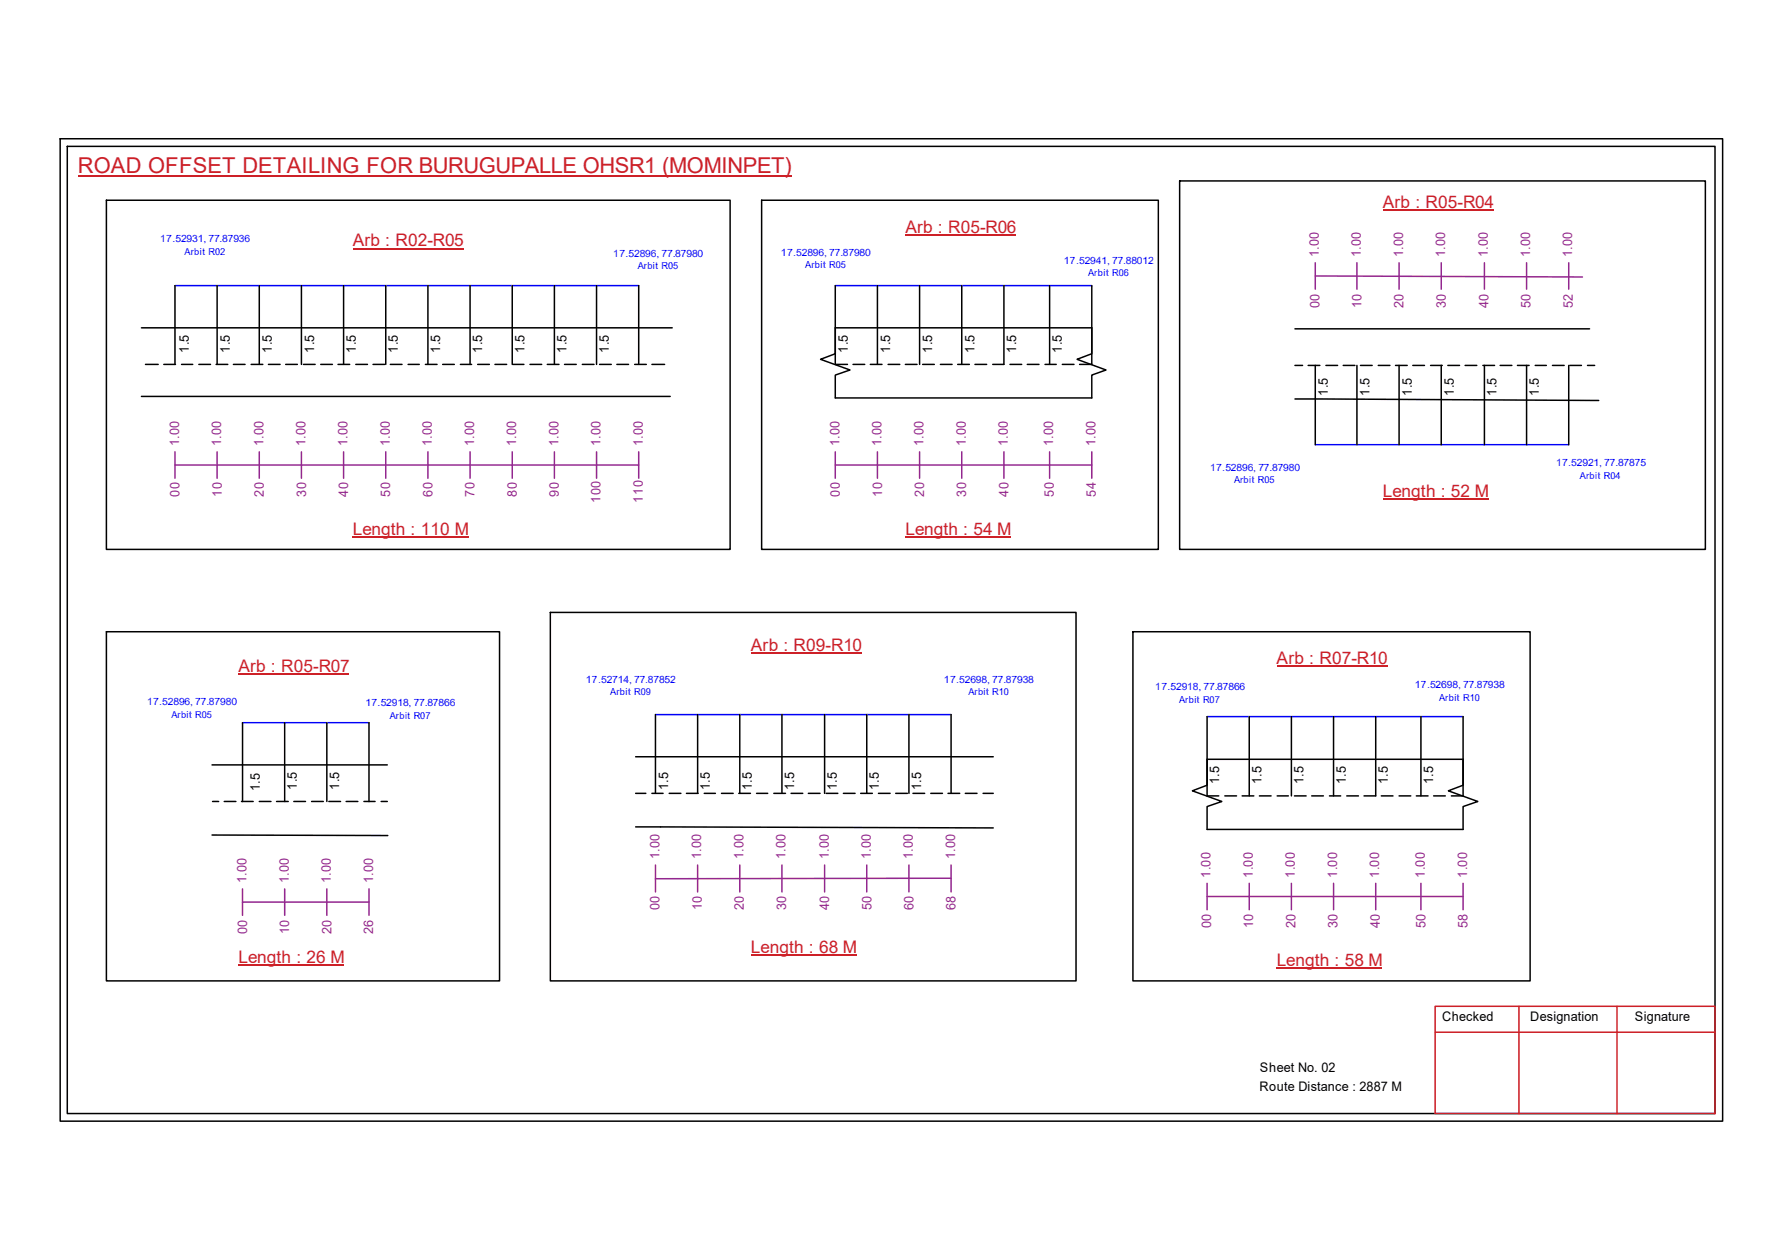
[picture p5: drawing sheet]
<svg xmlns="http://www.w3.org/2000/svg" width="297mm" height="210mm" viewBox="0 0 297 210" stroke-linecap="round" stroke-linejoin="round" font-family="sans-serif">
<g fill="none" stroke="#000" stroke-width=".25">
<path d="M10 23.1h277.1v163.7h-277.1zM11.2 24.4h274.7v161.1h-274.7zM17.7 33.4h104v58.1h-104zM127 33.4h66.1v58.1h-66.1zM196.6 30.1h87.7v61.4h-87.7zM23.6 54.6h88.5M29.2 47.6v13.1M36.2 47.6v13.1M43.2 47.6v13.1M50.2 47.6v13.1M57.3 47.6v13.1M64.3 47.6v13.1"/>
<path d="M71.3 47.6v13.1M78.4 47.6v13.1M85.4 47.6v13.1M92.4 47.6v13.1M99.4 47.6v13.1M106.5 47.6v13.1M139.2 54.6h42.8v4.3l-2.5 1 4.9 1.7-2.4 .9v3.8h-42.8v-3.8l2.5-.9-4.9-1.7 2.4-1zM139.2 47.6v13.1h2.1M146.3 47.6v13.1M153.3 47.6v13.1M160.3 47.6v13.1M167.3 47.6v13.1h-1.8"/>
<path d="M175 47.6v13.1M182 47.6v13.1h-2M215.9 54.8h49.1M23.6 66h88.1M24.3 60.7h2.1M27.3 60.7h1.9M30.3 60.7h1.8M33.1 60.7h2M36 60.7h2M38.9 60.7h1.9M41.9 60.7h1.9M44.7 60.7h2"/>
<path d="M47.6 60.7h2M50.6 60.7h1.9M53.5 60.7h1.9M56.3 60.7h2M59.3 60.7h2M62.2 60.7h1.9M65.1 60.7h1.9M68 60.7h1.9M70.9 60.7h2M73.8 60.7h1.9M76.7 60.7h1.9M79.6 60.7h2"/>
<path d="M82.5 60.7h2M85.5 60.7h1.8M88.3 60.7h2M91.2 60.7h2M94.1 60.7h2M97.1 60.7h1.9M99.9 60.7h2M102.8 60.7h2M105.8 60.7h1.9M108.7 60.7h2.1M142.2 60.7h1.9M145.1 60.7h1.9"/>
<path d="M148 60.7h2M150.9 60.7h2M153.8 60.7h1.9M156.8 60.7h1.9M159.6 60.7h2M162.5 60.7h2M168.4 60.7h1.9M171.2 60.7h2M174.2 60.7h1.9M177.1 60.7h1.9M215.9 66.5l50.6 .2M215.9 60.9h1.2"/>
<path d="M218.1 60.9h1.9M219.2 60.9v13.2M221 60.9h2M223.9 60.9h1.9M226.2 60.9v13.2M226.8 60.9h1.9M229.7 60.9h2M232.6 60.9h2M233.2 60.9v13.2M235.5 60.9h1.9M238.5 60.9h1.9M240.2 60.9v13.2"/>
<path d="M241.3 60.9h2M244.2 60.9h2M247.2 60.9h1.9M247.4 60.9v13.2M250.1 60.9h1.9M252.9 60.9h2M254.5 60.9v13.2M255.9 60.9h1.9M258.8 60.9h1.9M261.5 60.9v13.2M261.7 60.9h1.9M264.6 60.9h1.2"/>
<path d="M17.7 105.2h65.6v58.2h-65.6zM91.7 102h87.7v61.4h-87.7zM109.3 119v13.2M116.3 119v13.2M123.3 119v13.2M130.3 119v13.2M137.5 119v13.2M144.5 119v13.2M151.5 119v13.2M158.5 119v13.2M188.8 105.2h66.3v58.2h-66.3zM201.2 119.4v13.2h2"/>
<path d="M208.2 119.4v13.2M215.3 119.4v13.2M222.3 119.4v13.2M229.3 119.4v13.2h-1.9M236.9 119.4v13.2M243.9 119.4v13.2h-2M35.3 127.4h29.3M35.3 139.1l29.3 .1M35.4 133.5h1M37.4 133.5h1.9M40.3 133.5h1.9M40.4 120.4v13.1"/>
<path d="M43.2 133.5h2M46.1 133.5h1.9M47.5 120.4v13.1M49 133.5h1.9M51.9 133.5h2M54.5 120.4v13.1M54.8 133.5h2M57.7 133.5h1.9M60.7 133.5h1.8M61.5 120.4v13.1M63.5 133.5h1.1M106 137.8l59.6 .1"/>
<path d="M106 132.2h1.7M106 126.1h59.6M108.7 132.2h1.8M111.5 132.2h2M114.4 132.2h2M117.4 132.2h1.8M120.3 132.2h1.9M123.1 132.2h2M126.1 132.2h1.9M129 132.2h1.9M131.9 132.2h1.9M134.7 132.2h2"/>
<path d="M137.7 132.2h2M140.6 132.2h1.9M143.5 132.2h1.9M146.4 132.2h2M149.3 132.2h2M152.2 132.2h1.9M155.1 132.2h2M158 132.2h2M160.9 132.2h2M163.9 132.2h1.7M201.2 126.5h42.7v4.3l-2.5 .9 4.9 1.8-2.4 .9v3.8h-42.7v-3.8l2.5-.9-4.9-1.8 2.4-.9zM204.2 132.6h1.9"/>
<path d="M207 132.6h2M209.9 132.6h2M212.9 132.6h1.9M215.8 132.6h1.9M218.6 132.6h2M221.6 132.6h1.9M224.5 132.6h1.9M230.2 132.6h2M233.2 132.6h2M236.1 132.6h1.9M239 132.6h1.9"/>
</g>
<path d="M239.2 167.6h46.7v17.9h-46.7zM239.2 172h46.7M253.2 167.6v17.9M269.5 167.6v17.9" fill="none" stroke="#cc1f26" stroke-width=".25"/>
<path d="M13 29.3h118.9" fill="none" stroke="#cd2027" stroke-width=".25"/>
<path d="M29.2 47.6h77.3M139.2 47.6h42.8M219.2 74.1h42.3M109.3 119h49.2M201.2 119.4h42.7M40.4 120.4h21.1" fill="none" stroke="#00f" stroke-width=".25"/>
<g fill="none" stroke="#93278f" stroke-width=".25">
<path d="M219.2 46l44.6 .1M219.2 43.8v4.4M226.2 43.8v4.4M233.2 43.8v4.4M240.2 43.8v4.4M247.4 43.8v4.4M254.5 43.8v4.4M261.5 43.8v4.4M29.2 77.5h77.3M29.2 75.3v4.4M36.2 75.3v4.4M43.2 75.3v4.4"/>
<path d="M50.2 75.3v4.4M57.3 75.3v4.4M64.3 75.3v4.4M71.3 75.3v4.4M78.4 75.3v4.4M85.4 75.3v4.4M92.4 75.3v4.4M99.4 75.3v4.4M106.5 75.3v4.4M139.2 77.5h42.8M139.2 75.3v4.4M146.3 75.3v4.4"/>
<path d="M153.3 75.3v4.4M160.3 75.3v4.4M167.3 75.3v4.4M175 75.3v4.4M182 75.3v4.4M40.4 150.3h21.1M40.4 148.1v4.4M47.5 148.1v4.4M54.5 148.1v4.4M61.5 148.1v4.4M109.3 144.1v4.5M116.3 144.1v4.5"/>
<path d="M123.3 144.1v4.5M130.3 144.1v4.5M137.5 144.1v4.5M144.5 144.1v4.5M151.5 144.1v4.5M158.5 146.3l-49.2 .1M158.5 144.1v4.5M201.2 149.4h42.7M201.2 147.2v4.4M208.2 147.2v4.4M215.3 147.2v4.4M222.3 147.2v4.4"/>
<path d="M229.3 147.2v4.4M236.9 147.2v4.4M243.9 147.2v4.4"/>
</g>
<path d="M150.9 39.1h18.5M230.5 35.1h18.5M58.8 41.4h18.5M58.8 89.4h19.4M150.9 89.4h17.6M230.5 83.1h17.6M39.7 112.3h18.5M125.2 108.8h18.4M212.8 110.9h18.5M125.2 159.1h17.6M39.7 160.8h17.7M212.8 161.3h17.6" fill="none" stroke="#cd2027" stroke-width=".17"/>
<text font-size="3.6" fill="#cd2027" x="13" y="28.9">ROAD OFFSET DETAILING FOR BURUGUPALLE OHSR1 (MOMINPET)</text>
<g font-size="2.9" fill="#cd2027">
<text x="230.5" y="34.7">Arb : R05-R04</text>
<text x="58.8" y="41.1">Arb : R02-R05</text>
<text x="150.9" y="38.8">Arb : R05-R06</text>
<text x="230.5" y="82.8">Length : 52 M</text>
<text x="58.8" y="89.1">Length : 110 M</text>
<text x="150.9" y="89.1">Length : 54 M</text>
<text x="39.7" y="111.9">Arb : R05-R07</text>
<text x="125.2" y="108.5">Arb : R09-R10</text>
<text x="212.8" y="110.6">Arb : R07-R10</text>
<text x="39.7" y="160.4">Length : 26 M</text>
<text x="125.2" y="158.8">Length : 68 M</text>
<text x="212.8" y="161">Length : 58 M</text>
</g>
<g font-size="2.2" fill="#93278f">
<text x="219.8" y="42.8" transform="rotate(-90 219.8 42.8)">1.00</text>
<text x="226.9" y="42.8" transform="rotate(-90 226.9 42.8)">1.00</text>
<text x="233.9" y="42.8" transform="rotate(-90 233.9 42.8)">1.00</text>
<text x="240.9" y="42.8" transform="rotate(-90 240.9 42.8)">1.00</text>
<text x="248" y="42.8" transform="rotate(-90 248 42.8)">1.00</text>
<text x="255.1" y="42.8" transform="rotate(-90 255.1 42.8)">1.00</text>
<text x="262.1" y="42.8" transform="rotate(-90 262.1 42.8)">1.00</text>
<text x="219.9" y="51.3" transform="rotate(-90 219.9 51.3)">00</text>
<text x="226.9" y="51.3" transform="rotate(-90 226.9 51.3)">10</text>
<text x="234" y="51.3" transform="rotate(-90 234 51.3)">20</text>
<text x="241" y="51.3" transform="rotate(-90 241 51.3)">30</text>
<text x="248.1" y="51.3" transform="rotate(-90 248.1 51.3)">40</text>
<text x="255.1" y="51.3" transform="rotate(-90 255.1 51.3)">50</text>
<text x="262.2" y="51.3" transform="rotate(-90 262.2 51.3)">52</text>
<text x="29.8" y="74.3" transform="rotate(-90 29.8 74.3)">1.00</text>
<text x="36.9" y="74.3" transform="rotate(-90 36.9 74.3)">1.00</text>
<text x="43.9" y="74.3" transform="rotate(-90 43.9 74.3)">1.00</text>
<text x="50.9" y="74.3" transform="rotate(-90 50.9 74.3)">1.00</text>
<text x="58" y="74.3" transform="rotate(-90 58 74.3)">1.00</text>
<text x="65" y="74.3" transform="rotate(-90 65 74.3)">1.00</text>
<text x="72" y="74.3" transform="rotate(-90 72 74.3)">1.00</text>
<text x="79" y="74.3" transform="rotate(-90 79 74.3)">1.00</text>
<text x="86.1" y="74.3" transform="rotate(-90 86.1 74.3)">1.00</text>
<text x="93.1" y="74.3" transform="rotate(-90 93.1 74.3)">1.00</text>
<text x="100.1" y="74.3" transform="rotate(-90 100.1 74.3)">1.00</text>
<text x="107.1" y="74.3" transform="rotate(-90 107.1 74.3)">1.00</text>
<text x="139.9" y="74.3" transform="rotate(-90 139.9 74.3)">1.00</text>
<text x="146.9" y="74.3" transform="rotate(-90 146.9 74.3)">1.00</text>
<text x="154" y="74.3" transform="rotate(-90 154 74.3)">1.00</text>
<text x="161" y="74.3" transform="rotate(-90 161 74.3)">1.00</text>
<text x="168" y="74.3" transform="rotate(-90 168 74.3)">1.00</text>
<text x="175.6" y="74.3" transform="rotate(-90 175.6 74.3)">1.00</text>
<text x="182.6" y="74.3" transform="rotate(-90 182.6 74.3)">1.00</text>
<text x="29.9" y="82.7" transform="rotate(-90 29.9 82.7)">00</text>
<text x="37" y="82.7" transform="rotate(-90 37 82.7)">10</text>
<text x="44" y="82.7" transform="rotate(-90 44 82.7)">20</text>
<text x="51" y="82.7" transform="rotate(-90 51 82.7)">30</text>
<text x="58" y="82.7" transform="rotate(-90 58 82.7)">40</text>
<text x="65.1" y="82.7" transform="rotate(-90 65.1 82.7)">50</text>
<text x="72.1" y="82.7" transform="rotate(-90 72.1 82.7)">60</text>
<text x="79.1" y="82.7" transform="rotate(-90 79.1 82.7)">70</text>
<text x="86.1" y="82.7" transform="rotate(-90 86.1 82.7)">80</text>
<text x="93.2" y="82.7" transform="rotate(-90 93.2 82.7)">90</text>
<text x="100.1" y="83.7" transform="rotate(-90 100.1 83.7)">100</text>
<text x="107.1" y="83.7" transform="rotate(-90 107.1 83.7)">110</text>
<text x="140" y="82.7" transform="rotate(-90 140 82.7)">00</text>
<text x="147" y="82.7" transform="rotate(-90 147 82.7)">10</text>
<text x="154" y="82.7" transform="rotate(-90 154 82.7)">20</text>
<text x="161.1" y="82.7" transform="rotate(-90 161.1 82.7)">30</text>
<text x="168.1" y="82.7" transform="rotate(-90 168.1 82.7)">40</text>
<text x="175.6" y="82.7" transform="rotate(-90 175.6 82.7)">50</text>
<text x="182.7" y="82.7" transform="rotate(-90 182.7 82.7)">54</text>
<text x="109.9" y="143.2" transform="rotate(-90 109.9 143.2)">1.00</text>
<text x="116.9" y="143.2" transform="rotate(-90 116.9 143.2)">1.00</text>
<text x="123.9" y="143.2" transform="rotate(-90 123.9 143.2)">1.00</text>
<text x="130.9" y="143.2" transform="rotate(-90 130.9 143.2)">1.00</text>
<text x="138.1" y="143.2" transform="rotate(-90 138.1 143.2)">1.00</text>
<text x="145.2" y="143.2" transform="rotate(-90 145.2 143.2)">1.00</text>
<text x="152.2" y="143.2" transform="rotate(-90 152.2 143.2)">1.00</text>
<text x="159.2" y="143.2" transform="rotate(-90 159.2 143.2)">1.00</text>
<text x="41.1" y="147.2" transform="rotate(-90 41.1 147.2)">1.00</text>
<text x="48.1" y="147.2" transform="rotate(-90 48.1 147.2)">1.00</text>
<text x="55.2" y="147.2" transform="rotate(-90 55.2 147.2)">1.00</text>
<text x="62.2" y="147.2" transform="rotate(-90 62.2 147.2)">1.00</text>
<text x="201.8" y="146.2" transform="rotate(-90 201.8 146.2)">1.00</text>
<text x="208.8" y="146.2" transform="rotate(-90 208.8 146.2)">1.00</text>
<text x="215.9" y="146.2" transform="rotate(-90 215.9 146.2)">1.00</text>
<text x="222.9" y="146.2" transform="rotate(-90 222.9 146.2)">1.00</text>
<text x="229.9" y="146.2" transform="rotate(-90 229.9 146.2)">1.00</text>
<text x="237.5" y="146.2" transform="rotate(-90 237.5 146.2)">1.00</text>
<text x="244.6" y="146.2" transform="rotate(-90 244.6 146.2)">1.00</text>
<text x="41.2" y="155.6" transform="rotate(-90 41.2 155.6)">00</text>
<text x="48.2" y="155.6" transform="rotate(-90 48.2 155.6)">10</text>
<text x="55.2" y="155.6" transform="rotate(-90 55.2 155.6)">20</text>
<text x="62.2" y="155.6" transform="rotate(-90 62.2 155.6)">26</text>
<text x="109.9" y="151.6" transform="rotate(-90 109.9 151.6)">00</text>
<text x="117" y="151.6" transform="rotate(-90 117 151.6)">10</text>
<text x="124" y="151.6" transform="rotate(-90 124 151.6)">20</text>
<text x="131" y="151.6" transform="rotate(-90 131 151.6)">30</text>
<text x="138.2" y="151.6" transform="rotate(-90 138.2 151.6)">40</text>
<text x="145.2" y="151.6" transform="rotate(-90 145.2 151.6)">50</text>
<text x="152.3" y="151.6" transform="rotate(-90 152.3 151.6)">60</text>
<text x="159.3" y="151.6" transform="rotate(-90 159.3 151.6)">68</text>
<text x="201.9" y="154.6" transform="rotate(-90 201.9 154.6)">00</text>
<text x="208.9" y="154.6" transform="rotate(-90 208.9 154.6)">10</text>
<text x="215.9" y="154.6" transform="rotate(-90 215.9 154.6)">20</text>
<text x="223" y="154.6" transform="rotate(-90 223 154.6)">30</text>
<text x="230" y="154.6" transform="rotate(-90 230 154.6)">40</text>
<text x="237.6" y="154.6" transform="rotate(-90 237.6 154.6)">50</text>
<text x="244.6" y="154.6" transform="rotate(-90 244.6 154.6)">58</text>
</g>
<g font-size="2.2">
<text x="31.5" y="58.8" transform="rotate(-90 31.5 58.8)">1.5</text>
<text x="38.3" y="58.8" transform="rotate(-90 38.3 58.8)">1.5</text>
<text x="45.3" y="58.8" transform="rotate(-90 45.3 58.8)">1.5</text>
<text x="52.4" y="58.8" transform="rotate(-90 52.4 58.8)">1.5</text>
<text x="59.3" y="58.8" transform="rotate(-90 59.3 58.8)">1.5</text>
<text x="66.3" y="58.8" transform="rotate(-90 66.3 58.8)">1.5</text>
<text x="73.4" y="58.8" transform="rotate(-90 73.4 58.8)">1.5</text>
<text x="80.4" y="58.8" transform="rotate(-90 80.4 58.8)">1.5</text>
<text x="87.4" y="58.8" transform="rotate(-90 87.4 58.8)">1.5</text>
<text x="94.4" y="58.8" transform="rotate(-90 94.4 58.8)">1.5</text>
<text x="101.5" y="58.8" transform="rotate(-90 101.5 58.8)">1.5</text>
<text x="141.3" y="58.8" transform="rotate(-90 141.3 58.8)">1.5</text>
<text x="148.4" y="58.8" transform="rotate(-90 148.4 58.8)">1.5</text>
<text x="155.4" y="58.8" transform="rotate(-90 155.4 58.8)">1.5</text>
<text x="162.4" y="58.8" transform="rotate(-90 162.4 58.8)">1.5</text>
<text x="169.4" y="58.8" transform="rotate(-90 169.4 58.8)">1.5</text>
<text x="177" y="58.8" transform="rotate(-90 177 58.8)">1.5</text>
<text x="221.4" y="66" transform="rotate(-90 221.4 66)">1.5</text>
<text x="228.3" y="66" transform="rotate(-90 228.3 66)">1.5</text>
<text x="235.3" y="66" transform="rotate(-90 235.3 66)">1.5</text>
<text x="242.4" y="66" transform="rotate(-90 242.4 66)">1.5</text>
<text x="249.5" y="66" transform="rotate(-90 249.5 66)">1.5</text>
<text x="256.5" y="66" transform="rotate(-90 256.5 66)">1.5</text>
<text x="43.3" y="131.8" transform="rotate(-90 43.3 131.8)">1.5</text>
<text x="49.5" y="131.6" transform="rotate(-90 49.5 131.6)">1.5</text>
<text x="56.5" y="131.6" transform="rotate(-90 56.5 131.6)">1.5</text>
<text x="111.4" y="131.7" transform="rotate(-90 111.4 131.7)">1.5</text>
<text x="118.3" y="131.7" transform="rotate(-90 118.3 131.7)">1.5</text>
<text x="125.3" y="131.7" transform="rotate(-90 125.3 131.7)">1.5</text>
<text x="132.4" y="131.7" transform="rotate(-90 132.4 131.7)">1.5</text>
<text x="139.5" y="131.7" transform="rotate(-90 139.5 131.7)">1.5</text>
<text x="146.5" y="131.7" transform="rotate(-90 146.5 131.7)">1.5</text>
<text x="153.5" y="131.7" transform="rotate(-90 153.5 131.7)">1.5</text>
<text x="203.2" y="130.6" transform="rotate(-90 203.2 130.6)">1.5</text>
<text x="210.3" y="130.6" transform="rotate(-90 210.3 130.6)">1.5</text>
<text x="217.3" y="130.6" transform="rotate(-90 217.3 130.6)">1.5</text>
<text x="224.3" y="130.6" transform="rotate(-90 224.3 130.6)">1.5</text>
<text x="231.3" y="130.6" transform="rotate(-90 231.3 130.6)">1.5</text>
<text x="238.9" y="130.6" transform="rotate(-90 238.9 130.6)">1.5</text>
<text x="240.4" y="170.1">Checked</text>
<text x="255.1" y="170.1">Designation</text>
<text x="272.5" y="170.1">Signature</text>
<text x="210" y="178.6">Sheet No. 02</text>
<text x="209.9" y="181.7">Route Distance : 2887 M</text>
</g>
<g font-size="1.7" fill="#00f">
<text x="26.7" y="40.3">17.52931, 77.87936</text>
<text x="102.2" y="42.8">17.52896, 77.87980</text>
<text x="130.2" y="42.6">17.52896, 77.87980</text>
<text x="177.3" y="43.9">17.52941, 77.88012</text>
<text x="259.4" y="77.6">17.52921, 77.87875</text>
<text x="201.7" y="78.4">17.52896, 77.87980</text>
<text x="97.7" y="113.7">17.52714, 77.87852</text>
<text x="157.3" y="113.7">17.52698, 77.87938</text>
<text x="24.5" y="117.4">17.52896, 77.87980</text>
<text x="60.9" y="117.7">17.52918, 77.87866</text>
<text x="192.6" y="115">17.52918, 77.87866</text>
<text x="235.8" y="114.6">17.52698, 77.87938</text>
</g>
<g font-size="1.6" fill="#00f">
<text x="30.8" y="42.4">Arbit R02</text>
<text x="106.3" y="44.9">Arbit R05</text>
<text x="134.2" y="44.7">Arbit R05</text>
<text x="181.4" y="46.1">Arbit R06</text>
<text x="205.7" y="80.5">Arbit R05</text>
<text x="263.4" y="79.8">Arbit R04</text>
<text x="28.6" y="119.6">Arbit R05</text>
<text x="65" y="119.8">Arbit R07</text>
<text x="101.7" y="115.8">Arbit R09</text>
<text x="161.4" y="115.8">Arbit R10</text>
<text x="196.5" y="117.1">Arbit R07</text>
<text x="239.9" y="116.8">Arbit R10</text>
</g>
</svg>
